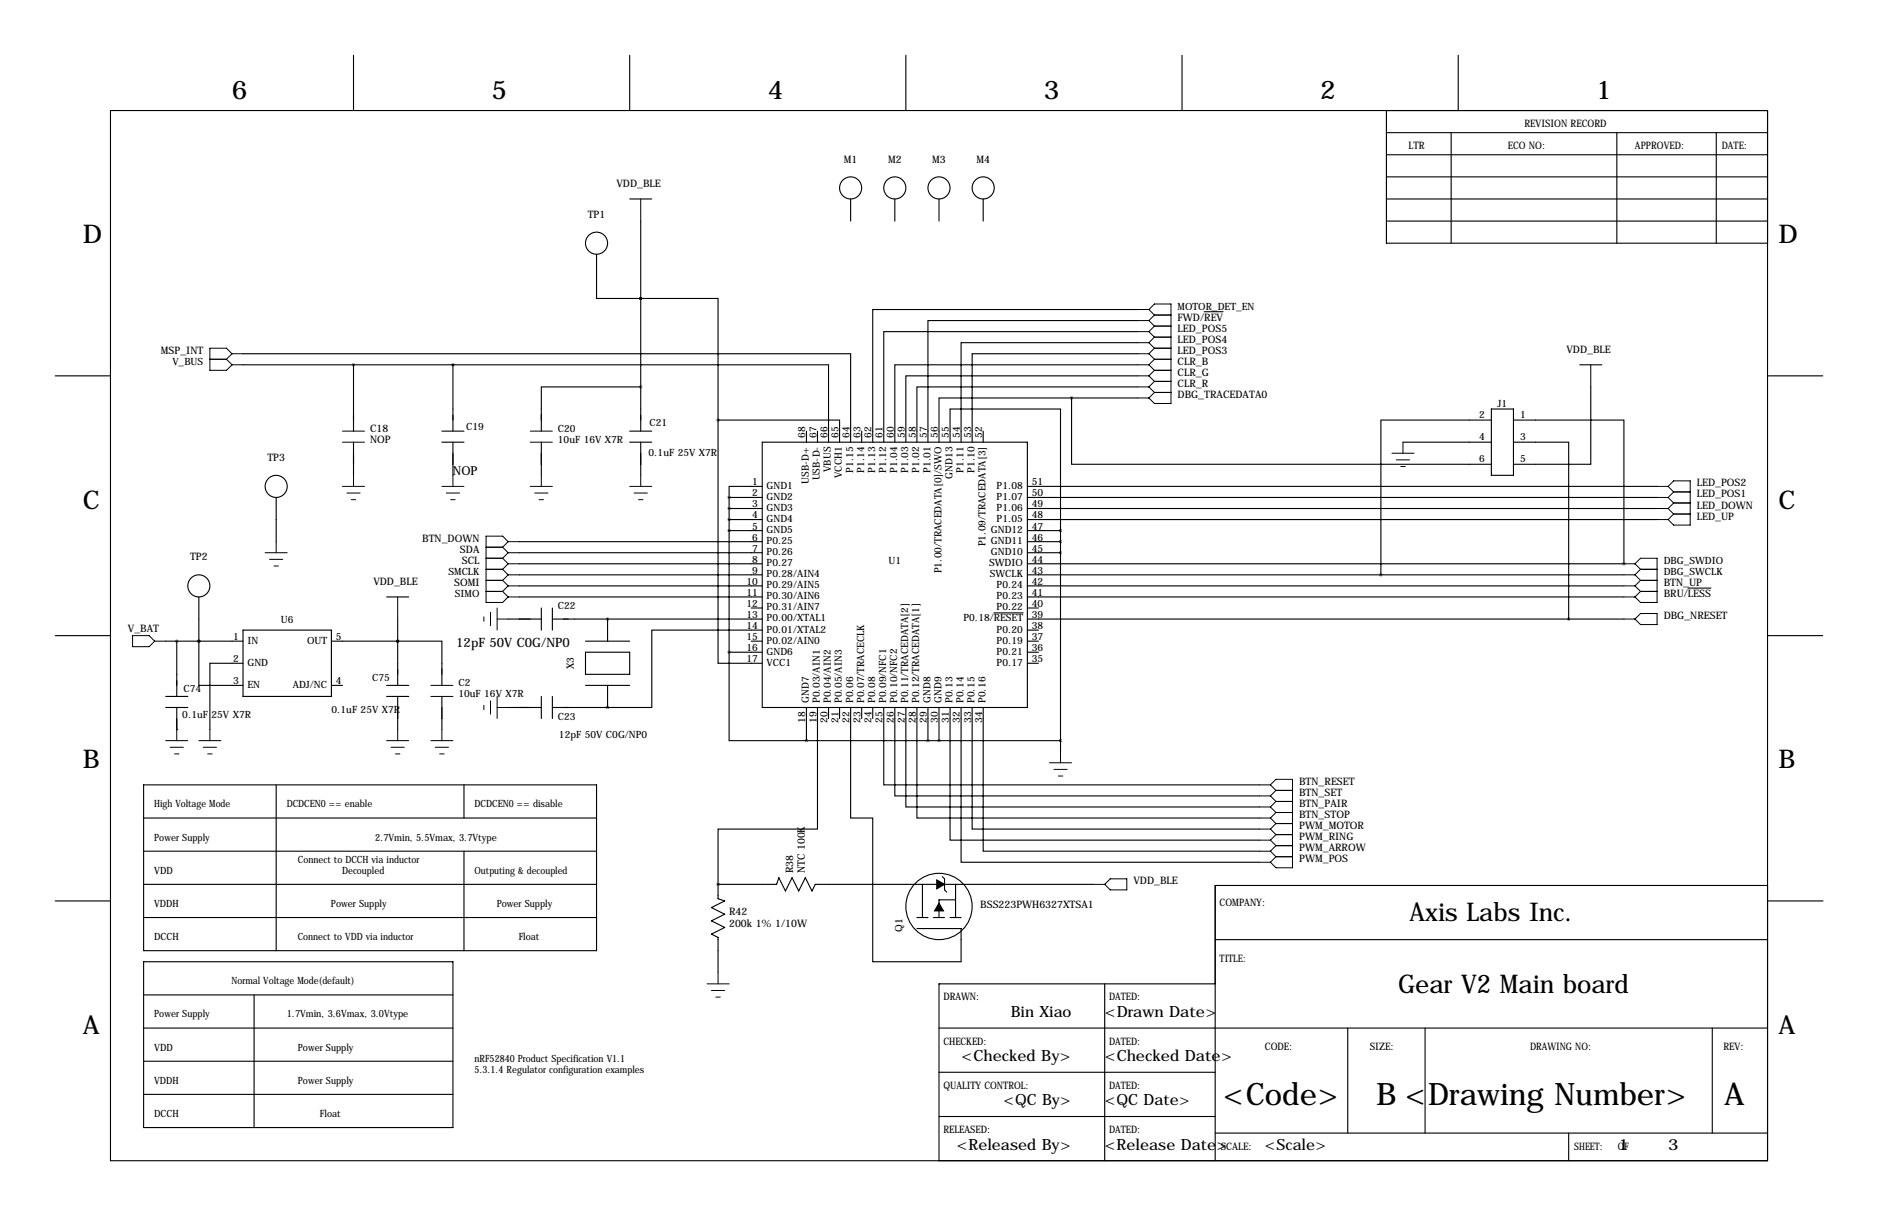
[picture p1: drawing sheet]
<svg xmlns="http://www.w3.org/2000/svg" width="432mm" height="279mm" viewBox="0 0 432 279" stroke-linecap="round" stroke-linejoin="round" font-family="sans-serif">
<g fill="none" stroke="#000" stroke-width=".25">
<path d="M81.3 12.7v12.7M144.8 12.7v12.7M208.3 12.7v12.7M271.8 12.7v12.7M335.3 12.7v12.7M25.4 25.4h381v241.3h-381zM318.8 30.5h87.6M318.8 35.6h87.6M318.8 25.4v30.5h87.6M333.7 30.5v25.4M371.8 30.5v25.4M394.6 30.5v25.4"/>
<path d="M137.2 58.4v10.2h10.1M144.8 45.7h5.1M147.3 50.8v48.3M195.6 45.7v5.1M205.7 45.7v5.1M215.9 45.7v5.1M226.1 45.7v5.1M318.8 45.7h87.6M318.8 50.8h87.6M318.8 40.6h87.6M147.3 68.6h17.8v27.9M147.3 68.6h.1"/>
<path d="M261.6 78.7h-40.6v22.9M261.6 76.2h-58.4v25.4M261.6 73.7h-48.2v27.9M261.6 71.1h-60.9v30.5M276.9 71.6h4.3M12.7 86.4h12.7M55.9 81.3h139.7v20.3M55.9 83.8h48.2M81.3 83.8v15.3M101.6 99.1h5.1M104.1 83.8h86.4v17.8M104.1 83.8v15.3"/>
<path d="M144.8 99.1h5.1M147.3 88.9h-22.8v10.2M165.1 96.5h27.9v5.1M165.1 96.5v55.9h10.2M185.4 99.1v2.5M188 99.1v2.5M198.1 99.1v2.5M226.1 99.1v2.5M246.4 91.4h-30.5v10.2M246.4 91.4v15.3h96.5M246.4 91.4h15.2M261.6 88.9h-50.8v12.7"/>
<path d="M261.6 86.4h-53.3v15.2M261.6 83.8h-55.9v17.8M261.6 81.3h-38.1v20.3M342.9 96.5h-25.4v35.6M342.9 94h5.1v15.2h-5.1zM348 96.5h25.4v33M363.2 83.8h5.1M365.8 88.9v17.8h-17.8M406.4 86.4h12.7M63.5 114.3v10.2M81.3 101.6v7.6M101.6 101.6h5.1"/>
<path d="M104.1 101.6v7.6M124.5 101.6v7.6M144.8 101.6h5.1M147.3 101.6v7.6M167.6 114.3h7.7M167.6 116.8h7.7M167.6 119.4h7.7M167.6 114.3v35.6M175.3 111.8h-7.7v2.5M175.3 101.6h60.9v61h-60.9zM218.4 101.6v-7.6h25.4v27.9M236.2 111.8h144.8"/>
<path d="M236.2 114.3h144.8M236.2 116.8h144.8M236.2 119.4h144.8M322.6 101.6h20.3M348 101.6h12.7v40.6M45.7 137.2v10.1M88.9 137.2h5.1M119.4 124.5h55.9M119.4 127h55.9M119.4 129.5h55.9M119.4 132.1h55.9M119.4 134.6h55.9"/>
<path d="M119.4 137.2h55.9M124.5 139.7v5.1M127 139.7v5.1M167.6 121.9h7.7M172.7 139.7h2.6M236.2 121.9h7.6M236.2 124.5h7.6M236.2 127h7.6M236.2 129.5h137.2M236.2 132.1h137.2M236.2 134.6h137.2M236.2 137.2h137.2"/>
<path d="M236.2 139.7h2.6M243.8 121.9v50.8M373.4 129.5h.1M388.1 135.1h5.3M12.7 146h12.7M38.1 147.3h17.8M40.6 147.3v12.7M45.7 147.3h.1M45.7 147.3v10.2h10.2M55.9 152.4h-7.6v15.2M55.9 144.8h20.3v15.2h-20.3zM76.2 147.3h15.2"/>
<path d="M76.2 157.5h2.5M88.9 157.5h5.1M91.4 147.3h10.2v10.2M91.4 147.3h.1M91.4 142.2v15.3M116.8 142.2h7.7M127 142.2h48.3M134.6 149.9h10.2v5h-10.2zM134.6 147.3h10.2M134.6 157.5h10.2M139.7 142.2v5.1M139.7 157.5v5.1"/>
<path d="M167.6 149.9v20.3h17.8M167.6 149.9h7.7M172.7 147.3h2.6M175.3 144.8h-25.4v17.8h-10.2M228.5 140.8h6.7M236.2 142.2h137.2M236.2 144.8h2.6M236.2 147.3h2.6M236.2 149.9h2.6M236.2 152.4h2.6M406.4 146h12.7M38.1 162.6h5.1"/>
<path d="M38.1 160h5.1M40.6 167.6h.1M40.6 162.6v5M88.9 160h5.1M91.4 160v7.6M101.6 160v7.6M116.8 162.6h7.7M124.5 160v5.1M127 162.6h12.7M127 160v5.1M185.4 162.6v7.6M185.4 170.2h58.4"/>
<path d="M188 162.6v27.9h-22.9v12.7M190.5 162.6v2.5M193 162.6v2.5M195.6 162.6v25.4h5.1v33h20.3v-7.6h-10.2M198.1 162.6v2.5M200.7 162.6v2.5M203.2 162.6v17.7h86.4M205.7 162.6v20.3h83.9M208.3 162.6v22.8h81.3M210.8 162.6v25.4h78.8M213.4 162.6v7.6M215.9 162.6v7.6"/>
<path d="M218.4 162.6v30.4h71.2M221 162.6v35.5h68.6M223.5 162.6v27.9h66.1M226.1 162.6v33h63.5M33 180.3h104.2v38.1h-104.2zM33 188h104.2M33 195.6h104.2M63.5 180.3v38.1M106.7 180.3v7.7M106.7 195.6v22.8M12.7 207h12.7M33 203.2h104.2"/>
<path d="M33 210.8h104.2M165.1 203.2h.1M165.1 203.2h13.5l.5-1.5 1.5 3 1.5-3 1.5 3 1.6-3 1.5 3 .8-1.5h64M165.1 203.2v3.3l1.5 .5-3 1.5 3 1.6-3 1.5 3 1.5-3 1.5 1.5 .8v8.1M210.8 210.8h2.6M212.1 203.2v7.6M214.6 210.8h2.6M216.7 201.4l.5 .5v2.6l.5 .5M218.4 210.8h2.6M219.7 206.8h-3.8v4M219.7 203.2v7.6M279.4 215.9h127"/>
<path d="M406.4 203.5h-127v63.2M406.5 207h12.7M33 236.2h71.1M33 221h71.1v38.1h-71.1zM33 228.6h71.1M58.4 228.6v30.5M215.9 236.2h190.5M254 226.1v40.6M279.4 226.1h-63.5v40.6M309.9 236.2v24.1M327.7 236.2v24.1M393.7 236.2v24.1"/>
<path d="M33 243.8h71.1M33 251.5h71.1M215.9 246.4h63.5M215.9 256.5h63.5M279.4 260.3h127M360.7 260.3v6.4"/>
<circle cx="137.2" cy="55.9" r="2.54"/>
<circle cx="195.6" cy="43.2" r="2.54"/>
<circle cx="205.7" cy="43.2" r="2.54"/>
<circle cx="215.9" cy="43.2" r="2.54"/>
<circle cx="226.1" cy="43.2" r="2.54"/>
<circle cx="63.5" cy="111.8" r="2.54"/>
<circle cx="45.7" cy="134.6" r="2.54"/>
<circle cx="215.9" cy="208.3" r="7.6"/>
</g>
<g fill="none" stroke="#000" stroke-width=".23">
<path d="M147.3 45.7v5.1M261.6 78.7h2.6M261.6 76.2h2.6M261.6 73.7h2.6M261.6 71.1h2.6M264.2 71.1l1.2-1.3h3.8v22.9h-3.8l-1.2-1.3M264.2 78.7l1.2 1.3M264.2 76.2l1.2 1.3M264.2 73.7l1.2 1.2M264.2 71.1l1.2 1.3M265.4 77.5h3.8M265.4 77.5l-1.2 1.2"/>
<path d="M265.4 74.9h3.8M265.4 74.9l-1.2 1.3M265.4 72.4h3.8M265.4 72.4l-1.2 1.3M48.3 82.5h3.8M52.1 82.5l1.2 1.3M53.3 83.8h2.6M53.3 81.3l-1.2-1.3h-3.8v5.1h3.8l1.2-1.3M53.3 81.3h2.6M53.3 81.3l-1.2 1.2M78.7 99.1h5.1M121.9 99.1h5.1"/>
<path d="M261.6 83.8h2.6M261.6 91.4h2.6M261.6 81.3h2.6M261.6 88.9h2.6M261.6 86.4h2.6M264.2 88.9l1.2 1.3M264.2 86.4l1.2 1.2M264.2 83.8l1.2 1.3M264.2 81.3l1.2 1.2M265.4 85.1h3.8M265.4 82.5h3.8M265.4 90.2h3.8"/>
<path d="M265.4 90.2l-1.2 1.2M265.4 80h3.8M265.4 87.6h3.8M265.4 87.6l-1.2 1.3M265.4 85.1l-1.2 1.3M265.4 82.5l-1.2 1.3M265.4 80l-1.2 1.3M365.8 83.8v5.1M78.7 101.6h5.1M78.7 111.8h5.1M79.8 113.3h3M80.8 114.8h1"/>
<path d="M81.3 109.2v2.6M101.6 111.8h5.1M102.6 113.3h3.1M103.6 114.8h1M104.1 109.2v2.6M121.9 101.6h5.1M121.9 111.8h5.1M122.9 113.3h3.1M124 114.8h1M124.5 109.2v2.6M144.8 111.8h5.1M145.8 113.3h3"/>
<path d="M146.8 114.8h1M147.3 109.2v2.6M320 104.1h5.1M321.1 105.7h3M322.1 107.2h1M322.6 101.6v2.5M381 111.8h2.5M381 119.4h2.5M381 116.8h2.5M381 114.3h2.5M383.5 111.8l1.3-1.3h3.8v10.2h-3.8l-1.3-1.3M383.5 116.8l1.3 1.3"/>
<path d="M383.5 114.3l1.3 1.3M383.5 111.8l1.3 1.2M384.8 118.1h3.8M384.8 118.1l-1.3 1.3M384.8 115.6h3.8M384.8 115.6l-1.3 1.2M384.8 113h3.8M384.8 113l-1.3 1.3M61 127h5M62 128.5h3M63 130h1M63.5 124.5v2.5"/>
<path d="M91.4 137.2v5M111.8 133.3h3.8M111.8 130.8h3.8M111.8 128.3h3.8M111.8 135.9h3.8M111.8 125.7h3.8M114.3 139.7v5.1M115.6 130.8l1.2 1.3M115.6 133.3l1.2 1.3M115.6 135.9l1.2 1.3M115.6 128.3l1.2 1.2M115.6 125.7l1.2 1.3"/>
<path d="M116.8 132.1h2.6M116.8 129.5h2.6M116.8 132.1l-1.2 1.2M116.8 124.5l-1.2-1.3h-3.8v15.2h3.8l1.2-1.2M116.8 134.6h2.6M116.8 134.6l-1.2 1.3M116.8 137.2h2.6M116.8 129.5l-1.2 1.3M116.8 127h2.6M116.8 127l-1.2 1.3M116.8 124.5h2.6M116.8 124.5l-1.2 1.2"/>
<path d="M373.4 132.1h2.5M373.4 129.5h2.5M373.4 134.6h2.5M373.4 137.2h2.5M375.9 132.1l1.3 1.2M375.9 129.5l1.3-1.2h3.8v10.1h-3.8l-1.3-1.2M375.9 129.5l1.3 1.3M375.9 134.6l1.3 1.3M377.2 133.3h3.8M377.2 130.8h3.8M377.2 130.8l-1.3 1.3M377.2 135.9h3.8"/>
<path d="M377.2 133.3l-1.3 1.3M377.2 135.9l-1.3 1.3M30.5 146h3.8l1.3 1.3-1.3 1.3h-3.8zM35.6 147.3h2.5M99.1 157.5h5M111.3 141.7v1M112.8 140.7v3.1M114.3 142.2h2.5M373.4 142.2h2.5M377.2 141h3.8v2.5h-3.8l-1.3-1.3zM38.1 170.2h5.1M39.1 171.7h3.1"/>
<path d="M40.1 173.2h1M40.6 167.6v2.6M45.7 170.2h5.1M46.7 171.7h3.1M47.8 173.2h1M48.3 167.6v2.6M88.9 170.2h5.1M89.9 171.7h3.1M90.9 173.2h1M91.4 167.6v2.6M99.1 160h5M99.1 170.2h5"/>
<path d="M100.1 171.7h3M101.1 173.2h1M101.6 167.6v2.6M111.3 162.1v1M112.8 161v3.1M114.3 160v5.1M114.3 162.6h2.5M241.3 175.3h5.1M242.3 176.8h3.1M243.3 178.3h1M243.8 172.7v2.6M289.6 182.9h2.5"/>
<path d="M289.6 185.4h2.5M289.6 188h2.5M289.6 190.5h2.5M289.6 193h2.5M289.6 195.6h2.5M289.6 180.3h2.5M289.6 198.1h2.5M292.1 182.9l1.3 1.2M292.1 180.3l1.3-1.2h3.8v20.3h-3.8l-1.3-1.3M292.1 185.4l1.3 1.3M292.1 188l1.3 1.2M292.1 190.5l1.3 1.3"/>
<path d="M292.1 193l1.3 1.3M292.1 195.6l1.3 1.2M292.1 180.3l1.3 1.3M293.4 184.1h3.8M293.4 181.6h3.8M293.4 181.6l-1.3 1.3M293.4 186.7h3.8M293.4 184.1l-1.3 1.3M293.4 189.2h3.8M293.4 186.7l-1.3 1.3M293.4 191.8h3.8M293.4 189.2l-1.3 1.3"/>
<path d="M293.4 194.3h3.8M293.4 191.8l-1.3 1.2M293.4 196.8h3.8M293.4 194.3l-1.3 1.3M293.4 196.8l-1.3 1.3M251.5 203.2h2.5M255.3 201.9h3.8v2.6h-3.8l-1.3-1.3zM162.6 226.1h5M163.6 227.6h3M164.6 229.1h1M165.1 223.5v2.6"/>
</g>
<path d="M215.9 207.5l1 1.8h-2zM215.4 202.2l1.8 1-1.8 1z" fill="#000" stroke="#000" stroke-width=".25"/>
<path d="M167.6 114.3a.05 .05 0 0 0 .1 0 .05 .05 0 0 0-.1 0zM167.6 116.8a.05 .05 0 0 0 .1 0 .05 .05 0 0 0-.1 0zM167.6 119.4a.05 .05 0 0 0 .1 0 .05 .05 0 0 0-.1 0zM167.6 121.9a.05 .05 0 0 0 .1 0 .05 .05 0 0 0-.1 0zM167.6 149.9a.05 .05 0 0 0 .1 0 .05 .05 0 0 0-.1 0zM213.3 170.2a.05 .05 0 0 0 .1 0 .05 .05 0 0 0-.1 0zM243.8 127a.05 .05 0 0 0 .1 0 .05 .05 0 0 0-.1 0zM243.8 124.5a.05 .05 0 0 0 .1 0 .05 .05 0 0 0-.1 0zM243.8 121.9a.05 .05 0 0 0 .1 0 .05 .05 0 0 0-.1 0zM243.8 170.2a.05 .05 0 0 0 .1 0 .05 .05 0 0 0-.1 0zM104.1 83.8a.05 .05 0 0 0 .1 0 .05 .05 0 0 0-.1 0zM91.4 147.3a.05 .05 0 0 0 .1 0 .05 .05 0 0 0-.1 0zM40.6 147.3a.05 .05 0 0 0 .1 0 .05 .05 0 0 0-.1 0zM91.4 147.3a.05 .05 0 0 0 .1 0 .05 .05 0 0 0-.1 0z" fill="#000" stroke="#000" stroke-width=".63"/>
<g font-size="7.1">
<text x="281.2" y="254">&lt;Code&gt;</text>
<text x="316.4" y="254">B &lt;Drawing Number&gt;</text>
<text x="396.4" y="254">A</text>
</g>
<g font-size="5.9">
<text x="53.3" y="22.9">6</text>
<text x="113" y="22.9">5</text>
<text x="176.5" y="22.9">4</text>
<text x="240" y="22.9">3</text>
<text x="303.5" y="22.9">2</text>
<text x="367" y="22.9">1</text>
<text x="19" y="55.9">D</text>
<text x="408.9" y="55.9">D</text>
<text x="19" y="116.8">C</text>
<text x="408.9" y="116.8">C</text>
<text x="19" y="176.5">B</text>
<text x="408.9" y="176.5">B</text>
<text x="324.1" y="211.6">Axis Labs Inc.</text>
<text x="321.5" y="228.1">Gear V2 Main board</text>
<text x="19" y="237.5">A</text>
<text x="408.9" y="237.5">A</text>
</g>
<g font-size="3.6">
<text x="232.4" y="233.7">Bin Xiao</text>
<text x="254" y="233.7">&lt;Drawn Date&gt;</text>
<text x="221.1" y="243.8">&lt;Checked By&gt;</text>
<text x="254" y="243.8">&lt;Checked Date&gt;</text>
<text x="230.7" y="254">&lt;QC By&gt;</text>
<text x="254" y="254">&lt;QC Date&gt;</text>
<text x="220" y="264.1">&lt;Released By&gt;</text>
<text x="254" y="264.1">&lt;Release Date&gt;</text>
<text x="290.8" y="264.1">&lt;Scale&gt;</text>
<text x="372.1" y="264.1">1</text>
<text x="383.5" y="264.1">3</text>
</g>
<text font-size="3" x="104.9" y="148.6">12pF 50V C0G/NP0</text>
<text font-size="2.8" x="104.1" y="109.2">NOP</text>
<g font-size="2.4">
<text x="350.5" y="29.2">REVISION RECORD</text>
<text x="323.8" y="34.3">LTR</text>
<text x="346.7" y="34.3">ECO NO:</text>
<text x="375.9" y="34.3">APPROVED:</text>
<text x="395.9" y="34.3">DATE:</text>
<text x="194" y="37.3">M1</text>
<text x="204.2" y="37.3">M2</text>
<text x="214.4" y="37.3">M3</text>
<text x="224.5" y="37.3">M4</text>
<text x="141.7" y="42.9">VDD_BLE</text>
<text x="135.1" y="50">TP1</text>
<text x="270.8" y="76.2">LED_POS5</text>
<text x="270.8" y="73.7">FWD/REV</text>
<text x="37" y="81.3">MSP_INT</text>
<text x="270.8" y="83.8">CLR_B</text>
<text x="270.8" y="81.3">LED_POS3</text>
<text x="270.8" y="78.7">LED_POS4</text>
<text x="360.2" y="81">VDD_BLE</text>
<text x="270.8" y="88.9">CLR_R</text>
<text x="270.8" y="86.4">CLR_G</text>
<text x="270.8" y="91.4">DBG_TRACEDATA0</text>
<text x="85.1" y="99.3">C18</text>
<text x="85.1" y="101.7">NOP</text>
<text x="61.5" y="105.9">TP3</text>
<text x="390.1" y="111.8">LED_POS2</text>
<text x="390.1" y="119.4">LED_UP</text>
<text x="390.1" y="116.8">LED_DOWN</text>
<text x="390.1" y="114.3">LED_POS1</text>
<text x="97.1" y="124.5">BTN_DOWN</text>
<text x="43.7" y="128.8">TP2</text>
<text x="105.8" y="127">SDA</text>
<text x="106.2" y="129.5">SCL</text>
<text x="85.9" y="134.4">VDD_BLE</text>
<text x="104.4" y="134.6">SOMI</text>
<text x="382.5" y="134.6">BTN_UP</text>
<text x="382.5" y="137.2">BRU/LESS</text>
<text x="382.5" y="142.2">DBG_NRESET</text>
<text x="29.4" y="145.3">V_BAT</text>
<text x="298.7" y="182.9">BTN_SET</text>
<text x="298.7" y="185.4">BTN_PAIR</text>
<text x="298.7" y="180.3">BTN_RESET</text>
<text x="298.7" y="188">BTN_STOP</text>
<text x="298.7" y="190.5">PWM_MOTOR</text>
<text x="298.7" y="193">PWM_RING</text>
<text x="298.7" y="195.6">PWM_ARROW</text>
<text x="182.4" y="200.7" transform="rotate(-90 182.4 200.7)">R38</text>
<text x="185" y="200.7" transform="rotate(-90 185 200.7)">NTC 100K</text>
<text x="260.6" y="203.2">VDD_BLE</text>
<text x="298.7" y="198.1">PWM_POS</text>
<text x="225.4" y="208.5">BSS223PWH6327XTSA1</text>
<text x="280.4" y="208.3">COMPANY:</text>
<text x="167.6" y="210.3">R42</text>
<text x="167.6" y="213">200k 1% 1/10W</text>
<text x="207.5" y="214" transform="rotate(-90 207.5 214)">Q1</text>
<text x="280.4" y="221">TITLE:</text>
<text x="216.9" y="229.9">DRAWN:</text>
<text x="255" y="229.9">DATED:</text>
<text x="216.9" y="240">CHECKED:</text>
<text x="255" y="240">DATED:</text>
<text x="290.8" y="241.3">CODE:</text>
<text x="315" y="241.3">SIZE:</text>
<text x="351.8" y="241.3">DRAWING NO:</text>
<text x="396.2" y="241.3">REV:</text>
<text x="216.9" y="250.2">QUALITY CONTROL:</text>
<text x="255" y="250.2">DATED:</text>
<text x="216.9" y="260.3">RELEASED:</text>
<text x="255" y="260.3">DATED:</text>
<text x="280.7" y="264.2">SCALE:</text>
<text x="361.9" y="264.2">SHEET:</text>
<text x="372" y="264.2">OF</text>
</g>
<g font-size="2.3">
<text x="270.8" y="71.1">MOTOR_DET_EN</text>
<text x="39.6" y="83.8">V_BUS</text>
<text x="344.3" y="93.5">J1</text>
<text x="107.2" y="98.8">C19</text>
<text x="128.3" y="99.3">C20</text>
<text x="128.3" y="101.7">10uF 16V X7R</text>
<text x="149.4" y="97.8">C21</text>
<text x="185.2" y="100.6" transform="rotate(-90 185.2 100.6)">68</text>
<text x="187.7" y="100.6" transform="rotate(-90 187.7 100.6)">67</text>
<text x="190.2" y="100.6" transform="rotate(-90 190.2 100.6)">66</text>
<text x="192.8" y="100.6" transform="rotate(-90 192.8 100.6)">65</text>
<text x="195.3" y="100.6" transform="rotate(-90 195.3 100.6)">64</text>
<text x="197.9" y="100.6" transform="rotate(-90 197.9 100.6)">63</text>
<text x="200.4" y="100.6" transform="rotate(-90 200.4 100.6)">62</text>
<text x="202.9" y="100.6" transform="rotate(-90 202.9 100.6)">61</text>
<text x="205.5" y="100.6" transform="rotate(-90 205.5 100.6)">60</text>
<text x="208" y="100.6" transform="rotate(-90 208 100.6)">59</text>
<text x="210.6" y="100.6" transform="rotate(-90 210.6 100.6)">58</text>
<text x="213.1" y="100.6" transform="rotate(-90 213.1 100.6)">57</text>
<text x="215.6" y="100.6" transform="rotate(-90 215.6 100.6)">56</text>
<text x="218.2" y="100.6" transform="rotate(-90 218.2 100.6)">55</text>
<text x="220.7" y="100.6" transform="rotate(-90 220.7 100.6)">54</text>
<text x="223.3" y="100.6" transform="rotate(-90 223.3 100.6)">53</text>
<text x="225.8" y="100.6" transform="rotate(-90 225.8 100.6)">52</text>
<text x="340.1" y="96">2</text>
<text x="340.1" y="101.1">4</text>
<text x="349.5" y="96">1</text>
<text x="349.5" y="101.1">3</text>
<text x="149.1" y="104.7">0.1uF 25V X7R</text>
<text x="340.1" y="106.2">6</text>
<text x="349.5" y="106.2">5</text>
<text x="173" y="111.5">1</text>
<text x="176.3" y="112.3">GND1</text>
<text x="186" y="111.2" transform="rotate(-90 186 111.2)">USB-D+</text>
<text x="188.5" y="110.4" transform="rotate(-90 188.5 110.4)">USB-D-</text>
<text x="191.1" y="108.4" transform="rotate(-90 191.1 108.4)">VBUS</text>
<text x="193.6" y="109.8" transform="rotate(-90 193.6 109.8)">VCCH1</text>
<text x="196.1" y="108.7" transform="rotate(-90 196.1 108.7)">P1.15</text>
<text x="198.7" y="108.7" transform="rotate(-90 198.7 108.7)">P1.14</text>
<text x="201.2" y="108.7" transform="rotate(-90 201.2 108.7)">P1.13</text>
<text x="203.8" y="108.7" transform="rotate(-90 203.8 108.7)">P1.12</text>
<text x="206.3" y="108.7" transform="rotate(-90 206.3 108.7)">P1.04</text>
<text x="208.8" y="108.7" transform="rotate(-90 208.8 108.7)">P1.03</text>
<text x="211.4" y="108.7" transform="rotate(-90 211.4 108.7)">P1.02</text>
<text x="213.9" y="108.7" transform="rotate(-90 213.9 108.7)">P1.01</text>
<text x="219" y="110" transform="rotate(-90 219 110)">GND13</text>
<text x="221.5" y="108.7" transform="rotate(-90 221.5 108.7)">P1.11</text>
<text x="224.1" y="108.7" transform="rotate(-90 224.1 108.7)">P1.10</text>
<text x="229.2" y="112.3">P1.08</text>
<text x="237.2" y="111.5">51</text>
<text x="173" y="114">2</text>
<text x="173" y="116.6">3</text>
<text x="173" y="119.1">4</text>
<text x="176.3" y="114.9">GND2</text>
<text x="176.3" y="117.4">GND3</text>
<text x="176.3" y="119.9">GND4</text>
<text x="229.2" y="119.9">P1.05</text>
<text x="229.2" y="117.4">P1.06</text>
<text x="229.2" y="114.9">P1.07</text>
<text x="237.2" y="119.1">48</text>
<text x="237.2" y="116.6">49</text>
<text x="237.2" y="114">50</text>
<text x="173" y="121.7">5</text>
<text x="173" y="124.2">6</text>
<text x="176.3" y="122.5">GND5</text>
<text x="176.3" y="125">P0.25</text>
<text x="226.6" y="125.5" transform="rotate(-90 226.6 125.5)">P1.09/TRACEDATA[3]</text>
<text x="227.8" y="125">GND11</text>
<text x="227.8" y="122.5">GND12</text>
<text x="237.2" y="124.2">46</text>
<text x="237.2" y="121.7">47</text>
<text x="173" y="126.7">7</text>
<text x="173" y="129.3">8</text>
<text x="173" y="131.8">9</text>
<text x="176.3" y="127.6">P0.26</text>
<text x="176.3" y="130.1">P0.27</text>
<text x="204.3" y="129.5">U1</text>
<text x="216.5" y="131.7" transform="rotate(-90 216.5 131.7)">P1.00/TRACEDATA[0]/SWO</text>
<text x="227.4" y="130.1">SWDIO</text>
<text x="227.8" y="127.6">GND10</text>
<text x="237.2" y="131.8">43</text>
<text x="237.2" y="129.3">44</text>
<text x="237.2" y="126.7">45</text>
<text x="382.5" y="129.5">DBG_SWDIO</text>
<text x="103.1" y="132.1">SMCLK</text>
<text x="104.6" y="137.2">SIMO</text>
<text x="171.7" y="134.4">10</text>
<text x="171.7" y="136.9">11</text>
<text x="176.3" y="132.6">P0.28/AIN4</text>
<text x="176.3" y="135.2">P0.29/AIN5</text>
<text x="176.3" y="137.7">P0.30/AIN6</text>
<text x="227.6" y="132.6">SWCLK</text>
<text x="229.2" y="137.7">P0.23</text>
<text x="229.2" y="135.2">P0.24</text>
<text x="237.2" y="136.9">41</text>
<text x="237.2" y="134.4">42</text>
<text x="382.5" y="132.1">DBG_SWCLK</text>
<text x="64.6" y="143.3">U6</text>
<text x="128.3" y="140">C22</text>
<text x="171.7" y="139.4">12</text>
<text x="171.7" y="142">13</text>
<text x="176.3" y="140.3">P0.31/AIN7</text>
<text x="176.3" y="142.8">P0.00/XTAL1</text>
<text x="221.5" y="142.8">P0.18/RESET</text>
<text x="229.2" y="140.3">P0.22</text>
<text x="237.2" y="142">39</text>
<text x="237.2" y="139.4">40</text>
<text x="53.6" y="147.1">1</text>
<text x="56.9" y="147.9">IN</text>
<text x="70.6" y="147.9">OUT</text>
<text x="77.2" y="147.1">5</text>
<text x="171.7" y="144.5">14</text>
<text x="171.7" y="147.1">15</text>
<text x="171.7" y="149.6">16</text>
<text x="176.3" y="145.3">P0.01/XTAL2</text>
<text x="176.3" y="147.9">P0.02/AIN0</text>
<text x="229.2" y="147.9">P0.19</text>
<text x="229.2" y="145.3">P0.20</text>
<text x="237.2" y="149.6">36</text>
<text x="237.2" y="147.1">37</text>
<text x="237.2" y="144.5">38</text>
<text x="53.6" y="152.1">2</text>
<text x="56.9" y="153">GND</text>
<text x="131.9" y="153.8" transform="rotate(-90 131.9 153.8)">X3</text>
<text x="171.7" y="152.1">17</text>
<text x="176.3" y="150.4">GND6</text>
<text x="176.3" y="153">VCC1</text>
<text x="229.2" y="153">P0.17</text>
<text x="229.2" y="150.4">P0.21</text>
<text x="237.2" y="152.1">35</text>
<text x="42.2" y="159">C74</text>
<text x="53.6" y="157.2">3</text>
<text x="56.9" y="158">EN</text>
<text x="67.3" y="158">ADJ/NC</text>
<text x="77.2" y="157.2">4</text>
<text x="85.6" y="156.5">C75</text>
<text x="105.4" y="157.7">C2</text>
<text x="105.4" y="160.1">10uF 16V X7R</text>
<text x="186" y="161.5" transform="rotate(-90 186 161.5)">GND7</text>
<text x="188.5" y="161.5" transform="rotate(-90 188.5 161.5)">P0.03/AIN1</text>
<text x="191.1" y="161.5" transform="rotate(-90 191.1 161.5)">P0.04/AIN2</text>
<text x="193.6" y="161.5" transform="rotate(-90 193.6 161.5)">P0.05/AIN3</text>
<text x="196.1" y="161.5" transform="rotate(-90 196.1 161.5)">P0.06</text>
<text x="198.7" y="161.5" transform="rotate(-90 198.7 161.5)">P0.07/TRACECLK</text>
<text x="201.2" y="161.5" transform="rotate(-90 201.2 161.5)">P0.08</text>
<text x="203.8" y="161.5" transform="rotate(-90 203.8 161.5)">P0.09/NFC1</text>
<text x="206.3" y="161.5" transform="rotate(-90 206.3 161.5)">P0.10/NFC2</text>
<text x="208.8" y="161.5" transform="rotate(-90 208.8 161.5)">P0.11/TRACEDATA[2]</text>
<text x="211.4" y="161.5" transform="rotate(-90 211.4 161.5)">P0.12/TRACEDATA[1]</text>
<text x="213.9" y="161.5" transform="rotate(-90 213.9 161.5)">GND8</text>
<text x="216.5" y="161.5" transform="rotate(-90 216.5 161.5)">GND9</text>
<text x="219" y="161.5" transform="rotate(-90 219 161.5)">P0.13</text>
<text x="221.5" y="161.5" transform="rotate(-90 221.5 161.5)">P0.14</text>
<text x="224.1" y="161.5" transform="rotate(-90 224.1 161.5)">P0.15</text>
<text x="226.6" y="161.5" transform="rotate(-90 226.6 161.5)">P0.16</text>
<text x="41.9" y="164.9">0.1uF 25V X7R</text>
<text x="76.2" y="163.9">0.1uF 25V X7R</text>
<text x="128.3" y="165.4">C23</text>
<text x="185.2" y="166.2" transform="rotate(-90 185.2 166.2)">18</text>
<text x="187.7" y="166.2" transform="rotate(-90 187.7 166.2)">19</text>
<text x="190.2" y="166.2" transform="rotate(-90 190.2 166.2)">20</text>
<text x="192.8" y="166.2" transform="rotate(-90 192.8 166.2)">21</text>
<text x="195.3" y="166.2" transform="rotate(-90 195.3 166.2)">22</text>
<text x="197.9" y="166.2" transform="rotate(-90 197.9 166.2)">23</text>
<text x="200.4" y="166.2" transform="rotate(-90 200.4 166.2)">24</text>
<text x="202.9" y="166.2" transform="rotate(-90 202.9 166.2)">25</text>
<text x="205.5" y="166.2" transform="rotate(-90 205.5 166.2)">26</text>
<text x="208" y="166.2" transform="rotate(-90 208 166.2)">27</text>
<text x="210.6" y="166.2" transform="rotate(-90 210.6 166.2)">28</text>
<text x="213.1" y="166.2" transform="rotate(-90 213.1 166.2)">29</text>
<text x="215.6" y="166.2" transform="rotate(-90 215.6 166.2)">30</text>
<text x="218.2" y="166.2" transform="rotate(-90 218.2 166.2)">31</text>
<text x="220.7" y="166.2" transform="rotate(-90 220.7 166.2)">32</text>
<text x="223.3" y="166.2" transform="rotate(-90 223.3 166.2)">33</text>
<text x="225.8" y="166.2" transform="rotate(-90 225.8 166.2)">34</text>
<text x="128.5" y="169.7">12pF 50V C0G/NP0</text>
<text x="35.5" y="185.5">High Voltage Mode</text>
<text x="65.9" y="185.5">DCDCEN0 == enable</text>
<text x="109.1" y="185.5">DCDCEN0 == disable</text>
<text x="35.5" y="193.1">Power Supply</text>
<text x="86.3" y="193.1">2.7Vmin, 5.5Vmax, 3.7Vtype</text>
<text x="35.5" y="200.8">VDD</text>
<text x="68.5" y="198.2">Connect to DCCH via inductor</text>
<text x="78.6" y="200.8">Decoupled</text>
<text x="109.1" y="200.8">Outputing &amp; decoupled</text>
<text x="35.5" y="208.4">VDDH</text>
<text x="76.1" y="208.4">Power Supply</text>
<text x="114.2" y="208.4">Power Supply</text>
<text x="35.5" y="216">DCCH</text>
<text x="68.5" y="216">Connect to VDD via inductor</text>
<text x="119.3" y="216">Float</text>
<text x="53.2" y="226.2">Normal Voltage Mode(default)</text>
<text x="35.5" y="233.8">Power Supply</text>
<text x="65.9" y="233.8">1.7Vmin, 3.6Vmax, 3.0Vtype</text>
<text x="35.5" y="241.4">VDD</text>
<text x="68.5" y="241.4">Power Supply</text>
<text x="109.1" y="243.9">nRF52840 Product Specification V1.1</text>
<text x="35.5" y="249">VDDH</text>
<text x="68.5" y="249">Power Supply</text>
<text x="109.1" y="246.5">5.3.1.4 Regulator configuration examples</text>
<text x="35.5" y="256.6">DCCH</text>
<text x="73.6" y="256.6">Float</text>
</g>
</svg>
